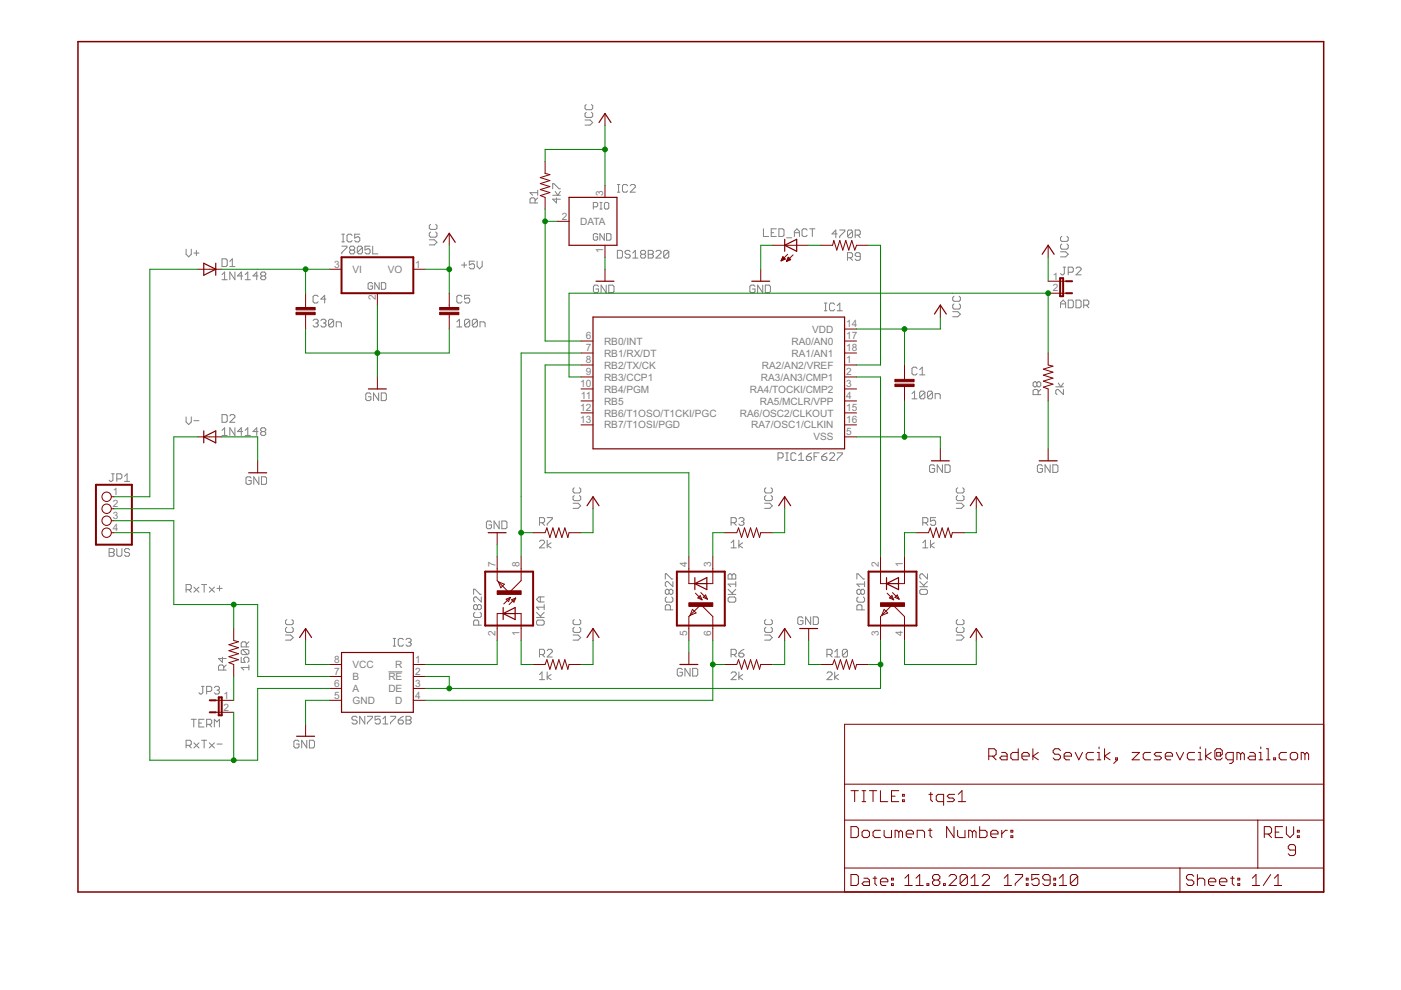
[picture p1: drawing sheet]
<svg xmlns="http://www.w3.org/2000/svg" width="297mm" height="210mm" viewBox="0 0 297 210" stroke-linecap="round" stroke-linejoin="round" font-family="sans-serif">
<g fill="none" stroke="#808080" stroke-width=".21">
<path d="M124 25.4h1.1l.6 .6-.6 .5h-1.1M124.3 23.8l-.3 .3v.5l.3 .3h1.1l.3-.3v-.5l-.3-.3M124.3 22.2l-.3 .2v.6l.3 .3h1.1l.3-.3v-.6l-.3-.2M130.9 39.1h.5M131.1 39.1v1.6M133.1 39.4l-.3-.3h-.6l-.2 .3v1.1l.2 .2h.6l.3-.2M133.6 39.4l.3-.3h.5l.3 .3v.3l-1.1 1h1.1M39.5 52.8v1.1l.5 .6 .6-.6v-1.1M41.1 53.7h1.1M41.6 53.1v1.1M47.1 58.2l.5-.5v1.6M47.1 59.3h1.1"/>
<path d="M47.1 54.9h.8l.3 .3v1l-.3 .3h-.8zM48.7 56.5h1.1M48.7 55.4l.6-.5v1.6M49.8 57.7v1.6l-1.1-1.6v1.6M51.4 58.5h-1l.8-.8v1.6M52 59.3h1.1M52 58.2l.5-.5v1.6M54.7 58.5h-1.1l.8-.8v1.6M55.5 58.5l-.2 .3v.2l.2 .3h.6l.2-.3v-.2l-.2-.3M55.5 58.5h.6M55.5 58.5l-.2-.3v-.2l.2-.3h.6l.2 .3v.2l-.2 .3M72.5 52.2h1.1v.3l-1.1 1.1v.2"/>
<path d="M72.5 51.3h.5M72.5 49.7h.5M72.7 49.7v1.6M74.4 53l-.3-.3v-.2l.3-.3h.5l.3 .3v.2l-.3 .3M74.4 53l-.3 .3v.3l.3 .2h.5l.3-.2v-.3l-.3-.3M74.4 53h.5M74.7 49.9l-.3-.2h-.5l-.3 .2v1.1l.3 .3h.5l.3-.3M76.3 49.7h-1.1v.8l.6-.3h.2l.3 .3v.5l-.3 .3h-.5l-.3-.3M76.8 52.5l-.2-.3h-.6l-.2 .3v1.1M76.8 52.5v1.1l-.2 .2h-.6l-.2-.2M76.8 52.5l-1 1.1M78.5 52.2h-1.1v.8l.5-.3h.3l.3 .3v.6l-.3 .2h-.5l-.3-.2"/>
<path d="M79 52.2v1.6h1.1M80.4 59.9v1.4l-.9-1.4v1.4M80.9 59.9h.7l.2 .3v.9l-.2 .2h-.7zM91 50.8h1.1l.5 .6-.5 .5h-1.1M91.3 49.2l-.3 .3v.5l.3 .3h1.1l.2-.3v-.5l-.2-.3M91.3 47.6l-.3 .2v.6l.3 .2h1.1l.2-.2v-.6l-.2-.2M97.9 56.2h1.1M98.4 55.6v1.1M100.6 55.4h-1.1v.8l.6-.3h.2l.3 .3v.5l-.3 .3h-.5l-.3-.3M101.2 55.4v1.1l.5 .5 .5-.5v-1.1M113.5 43v-.8l-.3-.2h-.6l-.2 .2v.8h1.6M114 42l-.5 .5"/>
<path d="M114 40.9h-1.6l.5 .5M114 40.3v1.1M117.2 41.4h1.6M117.2 40v-1.1h.3l1 1.1h.3M117.7 40.6l.6 .8 .5-.8M118 42v1l-.8-.8h1.6M125.8 43.9h.7l.2-.3v-.4l-.2-.3h-.7v1.4M126.7 49.8l-.2-.3h-.5l-.2 .3v.9l.2 .2h.5l.2-.2v-.5h-.4M127.2 42.9h.5M127.2 44.3h.5M127.4 42.9v1.4M128.1 49.5v1.4l-.9-1.4v1.4"/>
<path d="M128.4 42.9h.4l.3 .3v.9l-.3 .2h-.4l-.3-.2v-.9zM128.6 49.5h.7l.2 .3v.9l-.2 .2h-.7zM130.9 53.1h.8l.3 .3v1l-.3 .3h-.8zM130.9 40.7h.5M133.6 53.4l-.3-.3h-.5l-.3 .3v.2l.3 .3h.5l.3 .3v.2l-.3 .3h-.5l-.3-.3M134.2 54.7h1.1M134.2 53.6l.5-.5v1.6M136.1 53.9l-.3 .3v.2l.3 .3h.5l.3-.3v-.2l-.3-.3M136.1 53.9l-.3-.3v-.2l.3-.3h.5l.3 .3v.2l-.3 .3M136.1 53.9h.5M137.4 53.1h.8l.3 .3v.2l-.3 .3 .3 .3v.2l-.3 .3h-.8zM137.4 53.9h.8"/>
<path d="M139.1 53.4l.2-.3h.6l.3 .3v.2l-1.1 1.1h1.1M141.8 53.4v1l-.3 .3h-.5l-.3-.3M141.8 53.4l-.3-.3h-.5l-.3 .3v1M141.8 53.4l-1.1 1M161.9 48.5v1.6h1.1M163.5 49.3h.5M164.6 48.5h-1.1v1.6h1.1M165.1 48.5h.8l.3 .3v1.1l-.3 .2h-.8zM166.8 50.4h1.1M168.4 49.3h1.1M168.4 50.1v-1l.6-.6 .5 .6v1M171.1 48.8l-.2-.3h-.6l-.2 .3v1.1l.2 .2h.6l.2-.2"/>
<path d="M171.7 48.5h1.1M172.2 48.5v1.6M177.5 49.6h-1.1l.8-.8v1.6M178 48.8h1.1v.2l-1.1 1.1v.3M179.7 54.7h.8l.3-.3v-.6l-.3-.2h-.8v1.6M180.2 54.7l.6 .5M180.8 49l-.3-.2h-.6l-.2 .2v1.1M180.8 49v1.1l-.3 .3h-.6l-.2-.3M180.8 49l-1.1 1.1M181.3 49.8h.8l.3-.2v-.6l-.3-.2h-.8v1.6M181.9 49.8l.5 .6M182.4 54.4h-.8l-.3-.3v-.3l.3-.2h.5l.3 .2v1.1l-.3 .3h-.5l-.3-.3"/>
<path d="M224.9 53.4h1l.6 .5-.6 .6h-1M225.1 50.1l-.2 .3v.5l.2 .3h1.1l.3-.3v-.5l-.3-.3M225.1 51.7l-.2 .3v.6l.2 .2h1.1l.3-.2v-.6l-.3-.3M225.4 56.6h.5M225.7 56.6v1.4l-.3 .3h-.3l-.2-.3M226.5 57.7h.8l.3-.2v-.6l-.3-.3h-.8v1.7M228.1 56.9l.3-.3h.5l.3 .3v.3l-1.1 1.1h1.1M66.4 68l.3-.3h.5l.3 .3v.2l-.3 .3M66.9 68.5h.3M67.2 68.5l.3 .3v.2l-.3 .3h-.5l-.3-.3M67.5 62.9l-.3-.3h-.5l-.3 .3v1.1l.3 .2h.5l.3-.2M68 68l.3-.3h.5l.3 .3v.2l-.3 .3"/>
<path d="M68.6 68.5h.2M68.8 68.5l.3 .3v.2l-.3 .3h-.5l-.3-.3M69.1 63.4h-1.1l.8-.8v1.6M70.7 68l-.2-.3h-.6l-.2 .3v1M70.7 68v1l-.2 .3h-.6l-.2-.3M70.7 68l-1 1M71.3 69.3v-1.1h.8l.3 .3v.8M79 60.2l-.2-.3h-.5l-.3 .3v.9l.3 .2h.5l.2-.2v-.5h-.5M96.9 69.3h1M96.9 68.2l.5-.5v1.6M97.9 62.9l-.2-.3h-.6l-.2 .3v1.1l.2 .2h.6l.2-.2M99.6 68l-.3-.3h-.5l-.3 .3v1"/>
<path d="M99.6 68v1l-.3 .3h-.5l-.3-.3M99.6 62.6h-1.1v.8l.5-.2h.3l.3 .2v.6l-.3 .2h-.5l-.3-.2M99.6 68l-1.1 1M101.2 68v1l-.3 .3h-.5l-.3-.3M101.2 68l-.3-.3h-.5l-.3 .3v1M101.2 68l-1.1 1M101.8 69.3v-1.1h.8l.2 .3v.8M126.9 60.7l-.3-.2h-.5l-.3 .2v1.1l.3 .3h.5l.3-.3v-.5h-.6M128.5 60.5v1.6l-1.1-1.6v1.6M129.1 60.5h.8l.3 .2v1.1l-.3 .3h-.8zM160.1 60.7l-.3-.2h-.5l-.3 .2v1.1l.3 .3h.5l.3-.3v-.5h-.6M161.7 60.5v1.6l-1.1-1.6v1.6"/>
<path d="M162.3 60.5h.8l.2 .2v1.1l-.2 .3h-.8zM174.8 65.9h.5M174.8 64.3h.5M175 64.3v1.6M177 64.5l-.3-.2h-.6l-.2 .2v1.1l.2 .3h.6l.3-.3M177.5 64.8l.6-.5v1.6M177.5 65.9h1.1M194.4 78.1l-.2-.2h-.6l-.2 .2v1.1l.2 .3h.6l.2-.3M195 79.5h1.1M195 78.4l.5-.5v1.6M202 66.1h1.1l.5 .5-.5 .6h-1.1M202.3 64.4l-.3 .3v.6l.3 .2h1l.3-.2v-.6l-.3-.3"/>
<path d="M202.3 62.8l-.3 .3v.5l.3 .3h1l.3-.3v-.5l-.3-.3M224.9 65.3v-1.1l.5-.6 .5 .6v1.1M224.9 64.4h1M226.5 63.6h.8l.3 .3v1.1l-.3 .3h-.8zM228.1 63.6h.8l.3 .3v1.1l-.3 .3h-.8zM229.8 64.7h.8l.2-.3v-.5l-.2-.3h-.8v1.7M230.3 64.7l.5 .6M39.5 88.4v1.1l.5 .5 .6-.5v-1.1M41.1 89.2h1.1M47.1 91.2l.5-.5v1.6M47.1 92.3h1.1M47.1 87.9h.8l.3 .3v1.1l-.3 .2h-.8z"/>
<path d="M48.7 88.2l.3-.3h.5l.3 .3v.3l-1.1 1h1.1M49.8 90.7v1.6l-1.1-1.6v1.6M51.4 91.5h-1l.8-.8v1.6M52 91.2l.5-.5v1.6M52 92.3h1.1M54.7 91.5h-1.1l.8-.8v1.6M55.5 91.5l-.2-.3v-.2l.2-.3h.6l.2 .3v.2l-.2 .3M55.5 91.5l-.2 .3v.3l.2 .2h.6l.2-.2v-.3l-.2-.3M55.5 91.5h.6M78.6 83.6l-.2-.3h-.6l-.2 .3v1.1l.2 .2h.6l.2-.2v-.6h-.5M80.3 83.3v1.6l-1.1-1.6v1.6M80.8 83.3h.8l.3 .3v1.1l-.3 .2h-.8z"/>
<path d="M165 97.1h.8l.2-.3v-.5l-.2-.3h-.8v1.6M166.6 96h.5M166.6 97.6h.5M166.9 96v1.6M168.8 96.3l-.3-.3h-.5l-.3 .3v1.1l.3 .2h.5l.3-.2M169.3 97.6h1.1M169.3 96.5l.6-.5v1.6M171 96.8h.8l.2 .3v.3l-.2 .2h-.6l-.2-.2zM172 96l-.5 .3-.5 .5M172.6 96.8h.5M173.7 96h-1.1v1.6M174.2 96.8h.8l.3 .3v.3l-.3 .2h-.5l-.3-.2z"/>
<path d="M175.3 96l-.5 .3-.6 .5M175.9 96.3l.2-.3h.6l.3 .3v.2l-1.1 1.1h1.1M177.5 96h1.1v.3l-1.1 1.1v.2M193.4 83.5l.5-.6v1.7M193.4 84.6h1M196.1 83.2v1.1l-.3 .3h-.5l-.3-.3M196.1 83.2l-.3-.3h-.5l-.3 .3v1.1M196.1 83.2l-1.1 1.1M197.7 83.2v1.1l-.3 .3h-.5l-.3-.3M197.7 83.2l-.3-.3h-.5l-.3 .3v1.1M197.7 83.2l-1.1 1.1M198.2 98.8l-.3-.2h-.5l-.3 .2v1.1l.3 .3h.5l.3-.3v-.5h-.6"/>
<path d="M198.3 84.6v-1.1h.8l.2 .2v.9M199.8 98.6v1.6l-1.1-1.6v1.6M200.4 98.6h.8l.2 .2v1.1l-.2 .3h-.8zM219.8 81.2l-.2-.3h-.3l-.3 .3v.6l.3 .2h.3l.2-.2M219.8 81.2l.3-.3h.3l.3 .3v.6l-.3 .2h-.3l-.3-.2M219.8 81.2v.6M220.1 83.7v-.9l-.3-.2h-.5l-.3 .2v.9h1.7M220.7 82.6l-.6 .5M221 98.8l-.3-.2h-.5l-.3 .2v1.1l.3 .3h.5l.3-.3v-.5h-.5M222.7 98.6v1.6l-1.1-1.6v1.6M223.2 98.6h.8l.3 .2v1.1l-.3 .3h-.8zM223.8 82h1.7"/>
<path d="M224.4 81.2l.5 .8 .6-.8M225.5 82.6v1.1l-1.1-1.1h-.3l-.3 .2v.6l.3 .3M23.1 116.3h.8l.3 .3v.3l-.3 .2 .3 .3v.3l-.3 .2h-.8zM23.1 117.1h.8M23.7 100.5h.5M23.9 100.5v1.3l-.2 .3h-.3l-.3-.3M24.8 116.3v1.4l.2 .2h.6l.2-.2v-1.4M24.8 101.5h.8l.2-.2v-.6l-.2-.2h-.8v1.6M26.4 102.1h1.1M26.4 101l.5-.5v1.6M27.5 116.6l-.3-.3h-.5l-.3 .3v.3l.3 .2h.5l.3 .3v.3l-.3 .2h-.5l-.3-.2M53.3 101.3l-.3-.2h-.6l-.2 .2v1.1l.2 .3h.6l.3-.3v-.5h-.6"/>
<path d="M54.9 101.1v1.6l-1.1-1.6v1.6M55.4 101.1h.8l.3 .2v1.1l-.3 .3h-.8zM104.2 110.7l-.3-.2h-.5l-.3 .2v1.1l.3 .3h.5l.3-.3v-.5h-.5M105.8 110.5v1.6l-1-1.6v1.6M106.4 110.5h.8l.3 .2v1.1l-.3 .3h-.8zM114.4 114.8l.3-.3h.5l.3 .3v.3l-1.1 1.1h1.1M114.4 110.8h.8l.3-.2v-.6l-.3-.3h-.8v1.7M114.9 110.8l.6 .6M116 109.7h1.1v.3l-1.1 1.1v.3M116 114.5v1.7M116.8 115.1l-.8 .5 .8 .6M121.5 106.7h1.1l.5 .6-.5 .5h-1.1"/>
<path d="M121.8 105.1l-.3 .2v.6l.3 .3h1.1l.2-.3v-.6l-.2-.2M121.8 103.4l-.3 .3v.5l.3 .3h1.1l.2-.3v-.5l-.2-.3M155 115.1l.6-.6v1.7M155 116.2h1.1M155 110.8h.8l.3-.2v-.6l-.3-.3h-.8v1.7M155.6 110.8l.5 .6M156.7 114.5v1.7M156.7 110l.2-.3h.6l.2 .3v.3l-.2 .3M157.2 110.6h.3M157.5 115.1l-.8 .5 .8 .6M157.5 110.6l.2 .2v.3l-.2 .3h-.6l-.2-.3M162.1 106.7h1.1l.5 .6-.5 .5h-1.1"/>
<path d="M162.4 105.1l-.3 .2v.6l.3 .3h1.1l.2-.3v-.6l-.2-.2M162.4 103.4l-.3 .3v.5l.3 .3h1.1l.2-.3v-.5l-.2-.3M195.6 116.2h1.1M195.6 115.1l.6-.6v1.7M195.6 110.8h.9l.2-.2v-.6l-.2-.3h-.9v1.7M196.2 110.8l.5 .6M197.3 114.5v1.7M198.1 115.1l-.8 .5 .8 .6M198.4 109.7h-1.1v.9l.5-.3h.3l.3 .3v.5l-.3 .3h-.6l-.2-.3M202.8 106.7h1l.6 .6-.6 .5h-1M203 105.1l-.2 .2v.6l.2 .3h1.1l.3-.3v-.6l-.3-.2M203 103.4l-.2 .3v.5l.2 .3h1.1l.3-.3v-.5l-.3-.3"/>
<path d="M39.5 125h.8l.3-.2v-.6l-.3-.3h-.8v1.7M40 125l.6 .6M41.1 124.5l1.1 1.1M42.2 124.5l-1.1 1.1M42.7 123.9h1.1M43.3 123.9v1.7M44.4 124.5l1.1 1.1M45.5 124.5l-1.1 1.1M46 124.8h1.1M46.5 124.2v1.1M47.2 139.3v1.1l-.9-.8h1.7M51.1 139.3v1.1h.9l-.3-.5v-.3l.3-.3h.5l.3 .3v.6l-.3 .2"/>
<path d="M51.4 137.7l-.3 .3v.5l.3 .3h1.1M51.4 137.7h1.1l.3 .3v.5l-.3 .3M51.4 137.7l1.1 1.1M52.2 137.2v-.8l-.2-.3h-.6l-.3 .3v.8h1.7M52.8 136.1l-.6 .5M60.5 134.6h1.1l.6 .6-.6 .5h-1.1M60.8 133l-.3 .3v.5l.3 .3h1.1l.3-.3v-.5l-.3-.3M60.8 131.4l-.3 .2v.6l.3 .2h1.1l.3-.2v-.6l-.3-.2M83.4 137h.5M83.4 135.4h.5M83.6 135.4v1.6M85.5 135.6l-.2-.2h-.6l-.3 .2v1.1l.3 .3h.6l.2-.3"/>
<path d="M86.1 135.6l.2-.2h.6l.3 .2v.3l-.3 .3M86.6 136.2h.3M86.9 136.2l.3 .2v.3l-.3 .3h-.6l-.2-.3M100.4 126v-1.1h.3l1.1 1.1h.2M100.7 129.8l-.3 .3v.5l.3 .3h1.1l.2-.3v-.5l-.2-.3M101.2 128.5l-.3-.3h-.2l-.3 .3v.5l.3 .3h.2l.3-.3M101.2 128.5l.3-.3h.3l.2 .3v.5l-.2 .3h-.3l-.3-.3M101.2 128.5v.5M101.5 132.5v-.8l-.3-.2h-.5l-.3 .2v.8h1.6M102 126.6v1l-1.1-1h-.2l-.3 .2v.6l.3 .2M113.7 131.7l.3-.2h1.1l.3 .2v.6l-.3 .2h-1.1l-.3-.2zM113.7 130.9h1.7"/>
<path d="M113.7 129.8l1.1 1.1M114.4 138.8h.8l.3-.3v-.6l-.3-.2h-.8v1.6M114.6 126.6v1M114.9 138.8l.6 .5M115.4 126.6h-1.1l-.6 .5 .6 .5h1.1M115.4 128.2v1.1M115.4 129.8l-.8 .8M115.4 128.7h-1.7l.6 .6M116 137.9l.3-.2h.5l.3 .2v.3l-1.1 1.1h1.1M121.5 134.6h1.1l.5 .6-.5 .5h-1.1M121.8 131.4l-.3 .2v.6l.3 .2h1.1l.2-.2v-.6l-.2-.2M121.8 133l-.3 .3v.5l.3 .3h1.1l.2-.3v-.5l-.2-.3"/>
<path d="M141.1 122.8v-1.1h.2l1.1 1.1h.3M141.3 126.6l-.2 .3v.5l.2 .3h1.1l.3-.3v-.5l-.3-.3M141.9 125.2l-.3-.3h-.3l-.2 .3v.6l.2 .2h.3l.3-.2M141.9 125.2l.2-.3h.3l.3 .3v.6l-.3 .2h-.3l-.2-.2M141.9 125.2v.6M142.1 129.3v-.8l-.2-.3h-.6l-.2 .3v.8h1.6M142.7 123.3v1.1l-1.1-1.1h-.3l-.2 .3v.5l.2 .3M154.4 126h1.6M154.4 121.9l.2-.2h.3l.3 .2 .3-.2h.2l.3 .2v.9h-1.6zM154.4 124.9l1.1 1.1M154.6 126.6h1.1l.3 .3v.5l-.3 .3h-1.1l-.2-.3v-.5zM155 138.8h.8l.3-.3v-.6l-.3-.2h-.8v1.6"/>
<path d="M155.2 121.9v.9M155.6 138.8l.5 .5M156 124.9l-.8 .9M156 123.8h-1.6l.5 .6M156 123.3v1.1M156.7 138.5h.8l.2 .3v.2l-.2 .3h-.6l-.2-.3zM157.7 137.7l-.5 .2-.5 .6M162.1 134.6h1.1l.5 .6-.5 .5h-1.1M162.4 133l-.3 .3v.5l.3 .3h1.1l.2-.3v-.5l-.2-.3M162.4 131.4l-.3 .2v.6l.3 .2h1.1l.2-.2v-.6l-.2-.2M170.2 131.1l-.2-.3h-.6l-.3 .3v1l.3 .3h.6l.2-.3v-.5h-.5M171.9 130.8v1.6l-1.1-1.6v1.6"/>
<path d="M172.4 130.8h.8l.3 .3v1l-.3 .3h-.8zM175.3 138.8h.8l.3-.3v-.6l-.3-.2h-.8v1.6M175.9 138.8l.5 .5M177 138.2l.5-.5v1.6M177 139.3h1.1M179.7 137.9v1.1l-.3 .3h-.5l-.3-.3M179.7 137.9l-.3-.2h-.5l-.3 .2v1.1M179.7 137.9l-1.1 1.1M181.7 122.8v-1.1h.2l1.1 1.1h.3M181.9 126.6l-.2 .3v.5l.2 .3h1.1l.3-.3v-.5l-.3-.3M182.5 125.2l-.3-.3h-.3l-.2 .3v.6l.2 .2h.3l.3-.2M182.5 125.2l.3-.3h.2l.3 .3v.6l-.3 .2h-.2l-.3-.2"/>
<path d="M182.5 125.2v.6M182.8 129.3v-.8l-.3-.3h-.6l-.2 .3v.8h1.6M183.3 123.3v1.1M183.3 123.8h-1.6l.5 .6M195 125.2l.3-.3h1.1l.2 .3v.6l-.2 .2h-1.1l-.3-.2zM195 124.4h1.6M195 123.3l1.1 1.1M196.6 121.7v1.1l-1-1.1h-.3l-.3 .2v.6l.3 .3M196.6 123.3l-.8 .8M202.8 134.6h1l.6 .6-.6 .5h-1M203 133l-.2 .3v.5l.2 .3h1.1l.3-.3v-.5l-.3-.3M203 131.4l-.2 .2v.6l.2 .2h1.1l.3-.2v-.6l-.3-.2"/>
<path d="M39.5 158h.8l.3-.2v-.6l-.3-.2h-.8v1.6M40 158l.6 .6M40.5 152.5h1.1M41.1 152.5v1.6M41.1 157.5l1.1 1.1M42.2 153.3h.5M42.2 157.5l-1.1 1.1M42.7 145.5h.6M42.7 157h1.1M43 145.5v1.4l-.3 .3h-.3l-.2-.3M43.3 152.5h-1.1v1.6h1.1M43.3 157v1.6"/>
<path d="M43.8 153.6h.8l.3-.3v-.5l-.3-.3h-.8v1.6M43.8 146.6h.8l.3-.3v-.5l-.3-.3h-.8v1.7M44.3 153.6l.6 .5M44.4 157.5l1.1 1.1M45.4 145.8l.3-.3h.5l.3 .3v.3l-.3 .2M45.4 154.1v-1.6l.6 .6 .5-.6v1.6M45.5 157.5l-1.1 1.1M46 146.3h.2M46 157.8h1.1M46.2 146.3l.3 .3v.3l-.3 .3h-.5l-.3-.3M47.4 142.1v-.8l-.2-.3h-.6l-.3 .3v.8h1.7M48 141l-.6 .5"/>
<path d="M52.8 141.5h-1.7l.6 .6M52.8 141v1.1M63.4 157.2l-.3-.2h-.5l-.3 .2v1.1l.3 .3h.5l.3-.3v-.5h-.5M65 157v1.6l-1-1.6v1.6M65.6 157h.8l.3 .2v1.1l-.3 .3h-.8zM75.7 152.1l-.3-.2h-.5l-.3 .2v.3l.3 .3h.5l.3 .3v.2l-.3 .3h-.5l-.3-.3M77.3 151.9v1.6l-1-1.6v1.6M77.9 151.9h1.1v.2l-1.1 1.1v.3M80.6 151.9h-1.1v.8l.6-.3h.2l.3 .3v.5l-.3 .3h-.5l-.3-.3M81.2 153.5h1.1M81.2 152.4l.5-.5v1.6M82.3 142.5h3"/>
<path d="M82.8 151.9h1.1v.2l-1.1 1.1v.3M84.4 152.7h.9l.2 .3v.2l-.2 .3h-.6l-.3-.3zM85.5 151.9l-1.1 .8M86.1 151.9h.8l.3 .2v.3l-.3 .3 .3 .3v.2l-.3 .3h-.8zM86.1 152.7h.8M114.4 143l.5-.5v1.6M114.4 144.1h1.1M116 142.5v1.6M116.8 143l-.8 .6 .8 .5M144.7 142l-.3-.3h-.6l-.2 .3v1.1l.2 .2h.6l.3-.2v-.6h-.6M146.3 141.7v1.6l-1.1-1.6v1.6M146.9 141.7h.8l.2 .3v1.1l-.2 .2h-.8z"/>
<path d="M155 142.7l.3-.2h.5l.3 .2v.3l-1.1 1.1h1.1M156.7 142.5v1.6M157.5 143l-.8 .6 .8 .5M175.3 142.7l.3-.2h.5l.3 .2v.3l-1.1 1.1h1.1M177 142.5v1.6M177.8 143l-.8 .6 .8 .5"/>
</g>
<g fill="none" stroke="#800000" stroke-width=".21">
<path d="M115.6 34.2v2.6l1 .2-2 .7 2 .6-2 .6 2 .7-2 .6 2 .6-2 .7 1 .3v2.6M128.3 24.1v2.5M128.3 39.3v2.5M41.9 57.1h5.1M69.9 57.1h2.5M87.6 57.1h2.6M95.2 49.5v2.5M118.1 46.9h2.5M128.3 52v2.5M128.3 57.1v2.5M161.3 57.1v2.5M163.8 52h7.6"/>
<path d="M165.6 55.2h.1M165.7 55.1h.3M165.7 55h.6M165.8 54.9h.7M165.8 54.8h.5M165.9 54.6h.3M165.9 54.5h.2M166 54.4l.5 .5-.9 .4zM166.8 55.4h.1M166.8 55.2h.4M166.9 55.1h.5M166.9 55h.7"/>
<path d="M167 54.9h.5M167 53.9l-1.4 1.4M167 54.8h.3M167.1 54.6h.1M167.1 54.5l.5 .6-.8 .3zM168.1 54l-1.3 1.4M174 52h2.5l.3-1 .6 2 .7-2 .6 2 .6-2 .7 2 .6-2 .6 2 .4-1h2.5M222.2 59.6h3.8M222.2 52v2.5M64.8 62.2v3M64.8 66.7v3.1M80 62.2v2.5"/>
<path d="M80 79.9v2.6M95.2 62.2v3M95.2 66.7v3.1M123.2 77.4h2.5M123.2 79.9h2.5M123.2 72.3h2.5M123.2 74.8h2.5M179.1 77.4h2.5M179.1 79.9h2.5M179.1 72.3h2.5M179.1 74.8h2.5M179.1 69.8h2.5"/>
<path d="M191.8 77.4v3M199.4 64.7v2.5M222.2 62.2h3.8M222.2 74.8v2.6l1 .2-2 .7 2 .6-2 .6 2 .7-2 .6 2 .6-2 .7 1 .4v2.5M41.9 92.6h5.1M54.6 97.7v2.5M123.2 82.5h2.5M123.2 85h2.5M123.2 87.5h2.5M123.2 90.1h2.5M179.1 82.5h2.5M179.1 85h2.5"/>
<path d="M179.1 92.6h2.5M179.1 87.5h2.5M179.1 90.1h2.5M191.8 82v3M199.4 95.2v2.5M222.2 95.2v2.5M23.6 112.9h.6M23.6 105.3h.6M23.6 107.9h.6M23.6 110.4h.6M105.4 118v5.1l2.5 2.5 2.6-2.5v-5.1M105.4 112.9v2.6"/>
<path d="M113 112.9h2.6l.4-1 .6 2.1 .6-2.1 .7 2.1 .6-2.1 .6 2.1 .7-2.1 .6 2.1 .2-1.1h2.6M125.7 105.3v2.6M146 118v5.7h1.3M151.1 118v5.7h-1.2M153.7 112.9h2.5l.4-1 .6 2.1 .7-2.1 .6 2.1 .6-2.1 .7 2.1 .6-2.1 .6 2.1 .3-1.1h2.5M166.4 105.3v2.6M186.7 118v5.7h1.3M191.8 118v5.7h-1.3M194.3 112.9h2.5l.4-1 .7 2.1 .6-2.1 .6 2.1 .6-2.1 .7 2.1 .6-2.1 .7 2.1 .2-1.1h2.5M207 105.3v2.6M49.6 133.3v2.5l1 .3-2.1 .6 2.1 .6-2.1 .7 2.1 .6-2.1 .6 2.1 .7-2.1 .6 1.1 .4v2.5M64.8 133.3v2.5"/>
<path d="M105.7 123.4l1.2 .5-.7 .7zM106.7 130.1h-1.3v5.7M107.3 127l.9-.3-.4 .9zM108.2 126.7l-1.4 1.4M108.5 127.2l.8-.4-.3 .9zM109.2 130.1h1.3v5.7M109.3 126.8l-1.4 1.4M125.7 133.3v2.5M146 135.8v-5.1l2.6-2.5 2.5 2.5v5.1M146 138.3v2.6M146.8 129.2l.8 .8-1.3 .5zM147.4 125.8l1.4 1.4"/>
<path d="M148 126.8l.5-.5 .3 .9zM148.6 125.6l1.4 1.4M149.1 126.7l.5-.5 .4 .8zM166.4 133.3v2.5M171.4 133.3v2.5M186.7 135.8v-5.1l2.5-2.5 2.6 2.5v5.1M187.5 129.2l.7 .8-1.3 .5zM188.1 125.8l1.4 1.4M188.6 126.8l.5-.5 .4 .9zM189.2 125.6l1.4 1.4M189.7 126.7l.5-.5 .4 .8zM207 133.3v2.5"/>
<path d="M45.7 148.5h3.9M45.7 151h3.9M64.8 153.6v2.5M69.9 140.9h2.5M69.9 143.4h2.5M69.9 146h2.5M69.9 148.5h2.5M87.6 140.9h2.6M87.6 143.4h2.6M87.6 146h2.6M87.6 148.5h2.6M113 140.9h2.6l.4-1 .6 2 .6-2 .7 2 .6-2 .6 2 .7-2 .6 2 .2-1h2.6"/>
<path d="M153.7 140.9h2.5l.4-1 .6 2 .7-2 .6 2 .6-2 .7 2 .6-2 .6 2 .3-1h2.5M174 140.9h2.5l.4-1 .6 2 .7-2 .6 2 .7-2 .6 2 .6-2 .7 2 .2-1h2.5M179.1 153.6h101.5v35.5h-101.5zM212.4 159.5h.7l.4 .4v1.2h-1.1l-.4-.4 .4-.4h1.1M215.9 158.7v2.4h-1.2l-.4-.4v-.8l.4-.4h1.2M219 158.7v2.4M220.2 159.5l-1.2 .8 1.2 .8M224.8 159.1l-.3-.4h-.8l-.4 .4v.4l.4 .4h.8l.3 .4v.4l-.3 .4h-.8l-.4-.4M228 159.5l.7 1.6 .8-1.6M231.9 159.5h-1.2l-.4 .4v.8l.4 .4h1.2M232.6 159.5h.4v1.6M233 158.4v.3"/>
<path d="M234.2 158.7v2.4M235.4 159.5l-1.2 .8 1.2 .8M240 159.5h1.6l-1.6 1.6h1.6M243.9 159.5h-1.1l-.4 .4v.8l.4 .4h1.1M246.3 159.5h-1.2l-.4 .4 .4 .4h.8l.4 .4-.4 .4h-1.2M249.4 159.5l.8 1.6 .8-1.6M253.3 159.5h-1.2l-.4 .4v.8l.4 .4h1.2M254.1 159.5h.4v1.6M254.5 158.4v.3M255.6 158.7v2.4M256.8 159.5l-1.2 .8 1.2 .8M258 159.5h.7v.8h-.7z"/>
<path d="M263 159.9l-.4-.4h-.3v1.6M263 159.9l.4-.4 .4 .4v1.2M263 159.9v1.2M265 159.5h.8l.3 .4v1.2h-1.1l-.4-.4 .4-.4h1.1M266.9 159.5h.4v1.6M267.3 158.4v.3M268.5 158.7h.4v2.4M272.8 159.5h-1.2l-.4 .4v.8l.4 .4h1.2M273.9 159.5h.8l.4 .4v.8l-.4 .4h-.8l-.3-.4v-.8zM276.7 159.9l-.4-.4h-.4v1.6M276.7 159.9v1.2M276.7 159.9l.4-.4 .4 .4v1.2"/>
<path d="M179.1 173.9h101.5M179.1 166.3h101.5M180.4 175.3h1.2l.4 .3v1.6l-.4 .4h-1.2zM180.4 167.6h1.6M181.2 167.6v2.4M182.8 176.4l.4-.4h.7l.4 .4v.8l-.4 .4h-.7l-.4-.4zM182.8 167.6h.8M182.8 170h.8M183.2 167.6v2.4M184.3 167.6h1.6M185.1 167.6v2.4M186.7 167.6v2.4h1.5"/>
<path d="M186.7 176h-1.2l-.4 .4v.8l.4 .4h1.2M187.5 176v1.2l.3 .4h1.2v-1.6M189 168.8h.8M190.6 167.6h-1.6v2.4h1.6M190.6 176.4l-.4-.4h-.4v1.6M190.6 176.4l.4-.4 .3 .4v1.2M190.6 176.4v1.2M191.3 169.6h.4v.4h-.4zM191.3 168.4h.4v.4h-.4zM192.1 176.8h1.6v-.4l-.4-.4h-.8l-.4 .4v.8l.4 .4h.8M194.5 177.6v-1.6h1.1l.4 .4v1.2M196.8 176h.8"/>
<path d="M196.9 168.4h.8M197.2 175.6v1.6l.4 .4M197.3 168v1.6l.4 .4M200.1 170h-1.2l-.4-.4v-.8l.4-.4h1.2v2.4M202.3 175.3v2.3l-1.6-2.3v2.3M202.4 168.4h-1.2l-.4 .4 .4 .4h.8l.4 .4-.4 .4h-1.2M203 176v1.2l.4 .4h1.2v-1.6M203.2 170h1.5M203.2 168.4l.8-.8v2.4M206.2 176.4l-.4-.4h-.4v1.6M206.2 176.4v1.2M206.2 176.4l.3-.4 .4 .4v1.2"/>
<path d="M207.7 175.3v2.3h1.2l.4-.4v-.8l-.4-.4h-1.2M209.6 160.3h1.2l.4-.4v-.8l-.4-.4h-1.2v2.4M210.1 176.8h1.5v-.4l-.4-.4h-.8l-.3 .4v.8l.3 .4h.8M210.4 160.3l.8 .8M212.4 176v1.6M213.6 176h-.4l-.8 .8M214.3 177.2h.4v.4h-.4zM214.3 176h.4v.4h-.4zM216.7 160.3h1.5v-.4l-.4-.4h-.8l-.3 .4v.8l.3 .4h.8M225.6 160.3h1.6v-.4l-.4-.4h-.8l-.4 .4v.8l.4 .4h.8M232.6 161.1h.8M236.5 160.7h.4v.4h-.4z"/>
<path d="M236.9 161.1l-.8 .8M247.1 160.3h1.5v-.4l-.4-.4h-.8l-.3 .4v.8l.3 .4h.8M254.1 161.1h.7M258.7 160.3l.4-.4v-.8l-.4-.4h-.7l-.4 .4v1.6l.4 .4h.7l.4-.4M261.5 161.1h-1.2l-.4-.4v-.8l.4-.4h1.2v2l-.4 .4h-.4M266.7 173.9v10.1M266.9 161.1h.8M268.1 176.8h1.1l.4-.4v-.8l-.4-.3h-1.1v2.3M268.5 161.1h.8M268.8 176.8l.8 .8M270 160.7h.4v.4h-.4zM270.4 176.4h.8"/>
<path d="M271.9 175.3h-1.5v2.3h1.5M272.7 175.3v1.5l.8 .8 .8-.8v-1.5M275.1 177.2h.4v.4h-.4zM275.1 176h.4v.4h-.4zM179.1 184h101.5M180.4 185.4h1.2l.4 .4v1.6l-.4 .3h-1.2zM183.2 186.2h.7l.4 .4v1.1h-1.1l-.4-.3 .4-.4h1.1M185.1 186.2h.8M185.5 185.8v1.6l.4 .3M186.7 187h1.5v-.4l-.4-.4h-.8l-.3 .4v.8l.3 .3h.8M189 187.4h.4v.3h-.4zM189 186.2h.4v.4h-.4z"/>
<path d="M191.9 187.7h1.5M191.9 186.2l.7-.8v2.3M194.2 187.7h1.5M194.2 186.2l.8-.8v2.3M196.5 187.4h.4v.3h-.4zM198.1 186.6l-.4 .4v.4l.4 .3h.8l.4-.3v-.4l-.4-.4M198.1 186.6l-.4-.4v-.4l.4-.4h.8l.4 .4v.4l-.4 .4M198.1 186.6h.8M200 187.4h.4v.3h-.4zM201.2 185.8l.4-.4h.8l.4 .4v.4l-1.6 1.5h1.6M205.1 185.8v1.6l-.4 .3h-.8l-.3-.3M205.1 185.8l-.4-.4h-.8l-.3 .4v1.6"/>
<path d="M205.1 185.8l-1.5 1.6M205.9 187.7h1.6M205.9 186.2l.8-.8v2.3M208.2 185.8l.4-.4h.8l.4 .4v.4l-1.6 1.5h1.6M212.9 187.7h1.6M212.9 186.2l.8-.8v2.3M215.2 185.4h1.6v.4l-1.6 1.6v.3M217.6 187.4h.4v.3h-.4zM217.6 186.2h.4v.4h-.4zM220.3 185.4h-1.5v1.2l.7-.4h.4l.4 .4v.8l-.4 .3h-.8l-.3-.3M222.7 186.6h-1.2l-.4-.4v-.4l.4-.4h.8l.4 .4v1.6l-.4 .3h-.8l-.4-.3M223.4 187.4h.4v.3h-.4z"/>
<path d="M223.4 186.2h.4v.4h-.4zM224.6 187.7h1.6M224.6 186.2l.8-.8v2.3M228.5 185.8v1.6l-.4 .3h-.8l-.4-.3M228.5 185.8l-.4-.4h-.8l-.4 .4v1.6M228.5 185.8l-1.6 1.6M250.2 184v5.1M253.1 185.8l-.4-.4h-.8l-.4 .4v.4l.4 .4h.8l.4 .4v.4l-.4 .3h-.8l-.4-.3M253.9 186.6l.4-.4h.8l.3 .4v1.1M253.9 185.4v2.3M256.2 187h1.6v-.4l-.4-.4h-.8l-.4 .4v.8l.4 .3h.8M258.6 187h1.5v-.4l-.4-.4h-.7l-.4 .4v.8l.4 .3h.7"/>
<path d="M260.9 186.2h.8M261.3 185.8v1.6l.4 .3M262.4 187.4h.4v.3h-.4zM262.4 186.2h.4v.4h-.4zM265.5 187.7h1.6M265.5 186.2l.8-.8v2.3M269.4 185.4l-1.6 2.3M270.2 187.7h1.5M270.2 186.2l.8-.8v2.3M274.7 180.2h-1.2l-.4-.3v-.4l.4-.4h.8l.4 .4v1.5l-.4 .4h-.8l-.4-.4"/>
<circle cx="22.6" cy="105.3" r=".99"/>
<circle cx="22.6" cy="112.9" r=".99"/>
<circle cx="22.6" cy="107.9" r=".99"/>
<circle cx="22.6" cy="110.4" r=".99"/>
</g>
<g fill="none" stroke="#800000" stroke-width=".25">
<path d="M127 26l1.3-1.9 1.2 1.9M43.2 55.8l2.5 1.3-2.5 1.3zM45.7 55.8v2.6M94 51.4l1.2-1.9 1.3 1.9M120.6 41.8h10.2v10.2h-10.2zM126.4 59.6h3.8M159.4 59.6h3.8M166.4 52l2.5-1.3v2.6zM166.4 50.7v2.6M221 53.9l1.2-1.9 1.3 1.9M125.7 67.2h53.4v28h-53.4zM198.1 66.6l1.3-1.9 1.2 1.9"/>
<path d="M43.2 92.6l2.5-1.2v2.5zM43.2 91.4v2.5M78.1 82.5h3.8M197.5 97.7h3.8M220.3 97.7h3.8M52.7 100.2h3.8M103.5 112.9h3.8M124.5 107.2l1.2-1.9 1.3 1.9M165.1 107.2l1.3-1.9 1.2 1.9M205.7 107.2l1.3-1.9 1.3 1.9M63.5 135.2l1.3-1.9 1.3 1.9M72.4 138.3h15.2v12.7h-15.2z"/>
<path d="M106.7 130.1l2.5-1.3v2.6zM106.7 128.8v2.6M106.7 130.1h2.5M124.5 135.2l1.2-1.9 1.3 1.9M147.3 123.7l2.6-1.2v2.5zM147.3 122.5v2.5M147.3 123.7h2.6M165.1 135.2l1.3-1.9 1.2 1.9M169.5 133.3h3.9M188 123.7h2.5M188 123.7l2.5-1.2v2.5zM188 122.5v2.5"/>
<path d="M205.7 135.2l1.3-1.9 1.3 1.9M62.9 156.1h3.8M144.1 140.9h3.9"/>
</g>
<g fill="#800000" stroke="#800000" stroke-width=".21">
<path d="M189.7 81.4h4.1v.6h-4.1z"/>
<path d="M189.7 80.4h4.1v.5h-4.1z"/>
<path d="M105.4 125.3h5.1v.7h-5.1z"/>
<path d="M146 127.8h5.1v.8h-5.1z"/>
<path d="M62.8 66.2h4v.5h-4z"/>
<path d="M62.8 65.2h4v.5h-4z"/>
<path d="M93.2 66.2h4.1v.5h-4.1z"/>
<path d="M93.2 65.2h4.1v.5h-4.1z"/>
<path d="M186.7 127.8h5.1v.8h-5.1z"/>
</g>
<path d="M72.4 54.5h15.2v7.7h-15.2zM224.8 59h.6v3.8h-.6zM226 59.6h1.3M226 62.2h1.3M20.3 102.8h7.7v12.7h-7.7zM102.9 121.2h10.1v11.4h-10.1zM143.5 121.2h10.2v11.4h-10.2zM184.1 121.2h10.2v11.4h-10.2zM44.5 148.5h1.2M44.5 151h1.2M46.4 147.8h.6v3.9h-.6z" fill="none" stroke="#800000" stroke-width=".42"/>
<path d="M16.5 8.8h264.1v180.3h-264.1z" fill="none" stroke="#800000" stroke-width=".32"/>
<g fill="none" stroke="#008000" stroke-width=".21">
<path d="M128.3 26.6v12.7M128.3 31.7h-12.7v2.5M41.9 57.1h-10.1v48.2h-7.6M47 57.1h22.9M64.8 57.1v5.1M90.2 57.1h5M95.2 52v10.2M115.6 44.4v27.9h7.6M115.6 46.9h2.5M128.3 54.5v2.6M163.8 52h-2.5v5.1M171.4 52h2.6"/>
<path d="M184.1 52h2.6v25.4h-5.1M222.2 54.5v5.1M64.8 69.8v5h30.4v-5M80 64.7v15.2M123.2 74.8h-12.7v43.2M123.2 77.4h-7.6v22.8h30.4v17.8M181.6 79.9h5.1v38.1M191.8 69.8v7.6M199.4 67.2v2.6h-17.8M222.2 74.8v-12.6h-101.6v17.7h2.6M41.9 92.6h-5v15.3h-12.7M47 92.6h7.6v5.1"/>
<path d="M181.6 92.6h17.8v2.6M191.8 85v7.6M222.2 85v10.2M24.2 110.4h12.7v17.8h17.7v15.2h15.3M24.2 112.9h7.6v48.3h22.8v-15.2h15.3M105.4 115.5v2.5M110.5 112.9h2.5M125.7 107.9v5h-2.5M153.7 112.9h-2.6v5.1M166.4 107.9v5h-2.6M194.3 112.9h-2.5v5.1M207 107.9v5h-2.6"/>
<path d="M49.6 128.2v5.1M64.8 135.8v5.1h5.1M105.4 135.8v5.1h-15.2M110.5 135.8v5.1h2.5M125.7 135.8v5.1h-2.5M146 135.8v2.5M151.1 135.8v12.7h-60.9M166.4 135.8v5.1h-2.6M171.4 135.8v5.1h2.6M186.7 135.8v10.2h-96.5M191.8 135.8v5.1h15.2v-5.1M49.6 143.4v5.1"/>
<path d="M49.6 151v10.2M69.9 148.5h-5.1v5.1M90.2 143.4h5v2.6M151.1 140.9h2.6M184.1 140.9h2.6"/>
</g>
<g fill="#008000" stroke="#008000" stroke-width=".21">
<circle cx="191.8" cy="92.6" r=".51"/>
<circle cx="80" cy="74.8" r=".51"/>
<circle cx="49.6" cy="128.2" r=".51"/>
<circle cx="49.6" cy="161.2" r=".51"/>
<circle cx="110.5" cy="112.9" r=".51"/>
<circle cx="115.6" cy="46.9" r=".51"/>
<circle cx="95.2" cy="57.1" r=".51"/>
<circle cx="191.8" cy="69.8" r=".51"/>
<circle cx="128.3" cy="31.7" r=".51"/>
<circle cx="64.8" cy="57.1" r=".51"/>
<circle cx="222.2" cy="62.2" r=".51"/>
<circle cx="151.1" cy="140.9" r=".51"/>
<circle cx="95.2" cy="146" r=".51"/>
<circle cx="186.7" cy="140.9" r=".51"/>
</g>
<g font-size="2.4" fill="#808080">
<text x="127.9" y="41.5" transform="rotate(-90 127.9 41.5)">3</text>
<text x="119.1" y="46.6">2</text>
<text x="123" y="47.7">DATA</text>
<text x="127.9" y="53.5" transform="rotate(-90 127.9 53.5)">1</text>
<text x="70.9" y="56.7">3</text>
<text x="74.7" y="57.8">VI</text>
<text x="82.2" y="57.8">VO</text>
<text x="88" y="56.7">1</text>
<text x="223.2" y="59.3">1</text>
<text x="79.7" y="63.7" transform="rotate(-90 79.7 63.7)">2</text>
<text x="223.2" y="61.8">2</text>
<text x="124.2" y="72">6</text>
<text x="172.2" y="70.5">VDD</text>
<text x="179.4" y="69.4">14</text>
<text x="179.4" y="72">17</text>
<text x="124.2" y="74.5">7</text>
<text x="124.2" y="77">8</text>
<text x="128.1" y="73.1">RB0/INT</text>
<text x="128.1" y="75.6">RB1/RX/DT</text>
<text x="167.8" y="73.1">RA0/AN0</text>
<text x="167.8" y="75.6">RA1/AN1</text>
<text x="179.4" y="77">1</text>
<text x="179.4" y="74.5">18</text>
<text x="123" y="82.1">10</text>
<text x="124.2" y="79.6">9</text>
<text x="128.1" y="78.2">RB2/TX/CK</text>
<text x="128.1" y="80.7">RB3/CCP1</text>
<text x="128.1" y="83.2">RB4/PGM</text>
<text x="159" y="83.2">RA4/TOCKI/CMP2</text>
<text x="161.3" y="80.7">RA3/AN3/CMP1</text>
<text x="161.6" y="78.2">RA2/AN2/VREF</text>
<text x="179.4" y="79.6">2</text>
<text x="179.4" y="82.1">3</text>
<text x="123" y="87.2">12</text>
<text x="123" y="89.7">13</text>
<text x="123.2" y="84.7">11</text>
<text x="128.1" y="85.8">RB5</text>
<text x="128.1" y="88.3">RB6/T1OSO/T1CKI/PGC</text>
<text x="156.9" y="88.3">RA6/OSC2/CLKOUT</text>
<text x="161.1" y="85.8">RA5/MCLR/VPP</text>
<text x="179.4" y="84.7">4</text>
<text x="179.4" y="87.2">15</text>
<text x="179.4" y="89.7">16</text>
<text x="128.1" y="90.9">RB7/T1OSI/PGD</text>
<text x="159.3" y="90.9">RA7/OSC1/CLKIN</text>
<text x="172.5" y="93.4">VSS</text>
<text x="179.4" y="92.3">5</text>
<text x="23.9" y="105">1</text>
<text x="23.9" y="107.5">2</text>
<text x="23.9" y="110">3</text>
<text x="23.9" y="112.6">4</text>
<text x="105.1" y="120.2" transform="rotate(-90 105.1 120.2)">7</text>
<text x="110.1" y="120.2" transform="rotate(-90 110.1 120.2)">8</text>
<text x="145.7" y="120.2" transform="rotate(-90 145.7 120.2)">4</text>
<text x="150.8" y="120.2" transform="rotate(-90 150.8 120.2)">3</text>
<text x="186.3" y="120.2" transform="rotate(-90 186.3 120.2)">2</text>
<text x="191.4" y="120.2" transform="rotate(-90 191.4 120.2)">1</text>
<text x="105.1" y="134.8" transform="rotate(-90 105.1 134.8)">2</text>
<text x="110.1" y="134.8" transform="rotate(-90 110.1 134.8)">1</text>
<text x="145.7" y="134.8" transform="rotate(-90 145.7 134.8)">5</text>
<text x="150.8" y="134.8" transform="rotate(-90 150.8 134.8)">6</text>
<text x="186.3" y="134.8" transform="rotate(-90 186.3 134.8)">3</text>
<text x="191.4" y="134.8" transform="rotate(-90 191.4 134.8)">4</text>
<text x="70.9" y="143.1">7</text>
<text x="70.9" y="140.5">8</text>
<text x="74.7" y="141.6">VCC</text>
<text x="83.8" y="141.6">R</text>
<text x="88" y="140.5">1</text>
<text x="88" y="143.1">2</text>
<text x="47.4" y="148.1">1</text>
<text x="70.9" y="148.1">5</text>
<text x="70.9" y="145.6">6</text>
<text x="74.7" y="149.3">GND</text>
<text x="74.7" y="146.7">A</text>
<text x="74.7" y="144.2">B</text>
<text x="82.3" y="144.2">RE</text>
<text x="82.3" y="146.7">DE</text>
<text x="83.8" y="149.3">D</text>
<text x="88" y="145.6">3</text>
<text x="88" y="148.1">4</text>
<text x="47.4" y="150.7">2</text>
</g>
</svg>
